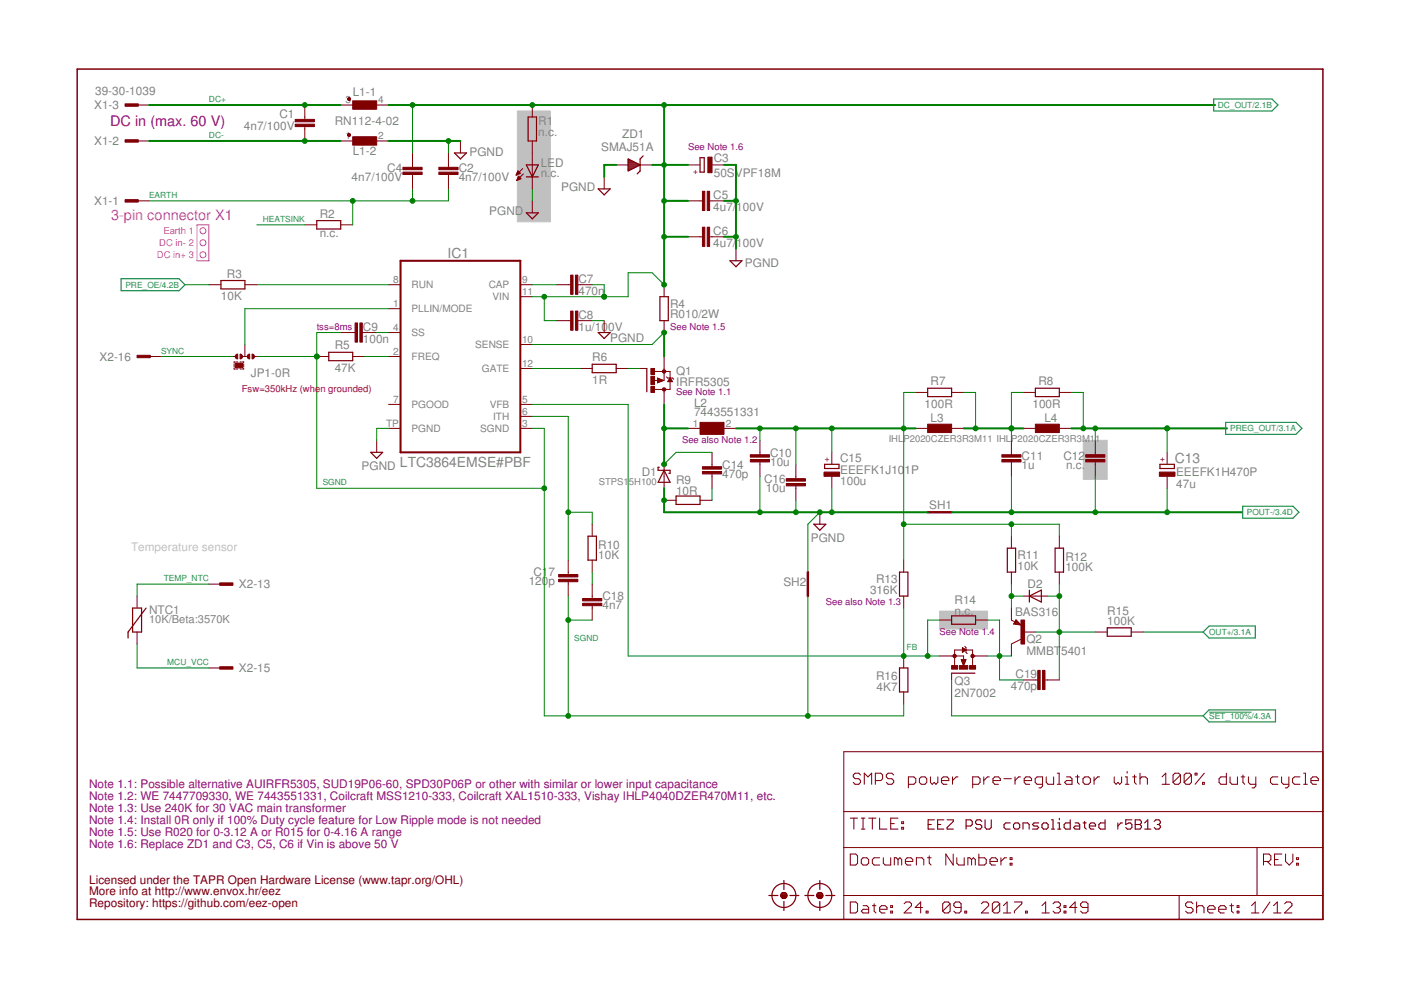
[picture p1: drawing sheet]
<svg xmlns="http://www.w3.org/2000/svg" width="297mm" height="210mm" viewBox="0 0 297 210" stroke-linecap="round" stroke-linejoin="round" font-family="sans-serif">
<g fill="#c0c0c0" stroke="#c0c0c0" stroke-width=".21">
<path d="M199.2 129.6h10.2v3.8h-10.2z"/>
<path d="M229.7 93.4h5.1v8.2h-5.1z"/>
<path d="M109.7 23.5h7v23.5h-7z"/>
</g>
<g fill="none" stroke="#800000" stroke-width=".21">
<path d="M29.1 22.3h2.5M29.1 29.9h2.5M64.6 22.3v3M64.6 26.8v3.1M72.2 22.3h2.6M72.2 29.9h2.6M79.9 22.3h2.5M79.9 29.9h2.5M87.5 32.4v3.1M87.5 37v3M95.1 32.4v3.1M95.1 37v3"/>
<path d="M97.6 29.9v2.5M109.5 37.1h.1M109.5 36.9h.4M109.6 38.3h.1M109.6 36.8h.6M109.6 36.7h.7M109.6 38.1h.3M109.7 36.6h.5M109.7 38h.4M109.7 36.4h.3M109.7 37.9h.7M109.8 36.3h.1"/>
<path d="M109.8 37.8h.5M109.8 36.2l.5 .5-.9 .4zM109.8 37.7h.4M109.9 37.5h.2M109.9 37.4h.1M109.9 37.4l.5 .5-.8 .4zM110.8 35.7l-1.4 1.4M111 36.9l-1.4 1.4M112.9 22.3v2.5M112.9 29.9v10.1M128.1 37.5v2.5M130.6 35h2.6"/>
<path d="M135.7 35h2.6M145.9 35h2.5M151 35h2.5M29.1 42.6h2.5M64.6 47.7h2.6M72.2 47.7h2.6M112.9 42.6v2.5M145.9 50.2h3M145.9 42.6h3M150.5 50.2h3M150.5 42.6h3M156 52.7v2.6"/>
<path d="M31.6 75.6h2.5M44.3 60.4h2.5M49.4 75.6h.7M49.6 77.2v.5M49.6 78v.3h.3M49.9 76.7h-.3v.3M50.1 76.7h.3M50.1 78.3h.3M50.9 76.7h.3M50.9 78.3h.3M51.4 75.6h1M51.4 76.7h.3v.3"/>
<path d="M51.7 77.2v.5M51.7 78v.3h-.3M51.9 60.4h2.6M51.9 73v2.6M53.7 75.6h.8M67.2 75.6h2.5M72.2 70.5h3.1M74.8 75.6h2.5M76.8 70.5h3.1M82.4 75.6h2.5M82.4 65.4h2.5M82.4 60.4h2.5"/>
<path d="M82.4 70.5h2.5M110.3 78.1h2.6M110.3 62.9h2.6M110.3 60.4h2.6M110.3 73h2.6M117.9 68h3.1M117.9 60.4h3.1M122.5 68h3.1M122.5 60.4h3.1M123 78.1h2.6M128.1 68v2.5M130.6 78.1h2.6"/>
<path d="M135.7 78.1h1.4M138.8 78.8h3.3v3.8h-3.3M140.8 60.4v2.5M140.8 68v2.5M140.8 75.6v5.1h-2.2M141.3 79.9l.3 .3h1l.2 .2M79.9 93.4v2.5M82.4 90.8h2.5M82.4 85.7h2.5M110.3 90.8h2.6M110.3 85.7h2.6M110.3 88.3h2.6"/>
<path d="M139.4 80.2l1.3 .5-1.3 .5zM139.4 81.1h.3M139.4 81h.6M139.4 80.8h.9M139.4 80.7h1.1M139.4 80.6h1.1M139.4 80.5h.8M139.4 80.4h.5M139.4 80.2h.2M140.8 82.6v3.1M140.8 98.4v5.1M141.6 80.8h.9"/>
<path d="M141.7 80.7h.8M141.8 80.6h.6M141.9 80.5h.4M141.9 80.4h.3M142 80.2h.1M142.1 80.2l.5 .7h-1zM145.9 90.8h2.5M151 95.9v3.1M153.5 90.8h2.5M161.1 93.4v3M161.1 97.9v3.1M168.7 98.4v3.1"/>
<path d="M176.4 95.9v2.5M194.1 83.2h2.6M194.1 90.8h2.6M201.8 83.2h2.5M201.8 90.8h2.5M214.4 93.4v3M214.4 97.9v3.1M217 83.2h2.5M217 90.8h2.5M224.6 83.2h2.5M224.6 90.8h2.5M232.2 93.4v3"/>
<path d="M232.2 97.9v3.1M247.5 95.9v2.5M120.5 118.8v3M125.6 111.1v2.6M125.6 118.8v2.5M140.8 106.1h2.5M148.4 106.1h2.6M151 100.5v3M168.7 103v3.1M173.8 108.6v2.5M176.4 101v2.5M191.6 118.8v2.5"/>
<path d="M214.4 113.7v2.5M224.6 113.7v2.5M247.5 101v2.5M29.1 126.4v2.5M29.1 134v2.5M44.3 123.8h2.5M120.5 123.3v3.1M125.6 123.8v3.1M125.6 128.4v3.1M191.6 126.4v2.5M191.6 139.1v2.5M199.2 139.1h5.1v.9"/>
<path d="M199.2 131.5h2.6M203.8 139.8h1l-.5 1.3zM203.8 140h1M204 137.3l.8 .5-.8 .5zM204 138.3h.1M204 138.1h.3M204 138h.5M204 137.9h.7M204 137.8h.7M204 137.6h.6M204 137.5h.4M204 137.4h.2"/>
<path d="M204.6 137.1l.2 .2v1l.3 .3M206.2 139.1h3.2M206.8 131.5h2.6M214.4 121.3v2.5M214.4 128.9v2.6l.8 .4M215.4 131.4l1.1 1.1-1.6-.2zM216.5 135.5l-2.1 1v2.6M217 134h2.5M217 126.4h5.1M224.6 121.3v2.5M232.2 134h2.6M239.8 134h2.6"/>
<path d="M44.3 141.6h2.5M178.9 159.4h101.6v35.5h-101.6zM191.6 146.7v2.5M201.8 142.7v1.5M203.9 140.1h.8M203.9 140.2h.8M204 140.3h.6M204 140.4h.6M204.1 140.5h.4M204.1 140.7h.4M204.2 140.8h.2M204.2 140.9h.2"/>
<path d="M204.3 141h.1M206.2 141.1v-3.3h-3.8v3.3M217 144.2h3M221.6 144.2h3M178.9 179.7h101.6M178.9 172.1h101.6M180.3 173.5h1.5M181 173.5v2.3M182.5 164.3l-.4-.4h-.8l-.4 .4v.4l.4 .4h.8l.4 .4v.4l-.4 .4h-.8l-.4-.4M182.6 173.5h.8M182.6 175.8h.8M183 173.5v2.3"/>
<path d="M183.2 166.3v-2.4l.8 .8 .8-.8v2.4M184.2 173.5h1.5M185 173.5v2.3M185.6 165.5h1.2l.3-.4v-.8l-.3-.4h-1.2v2.4M186.5 173.5v2.3h1.6M188.8 174.6h.8M189.5 164.3l-.4-.4h-.8l-.4 .4v.4l.4 .4h.8l.4 .4v.4l-.4 .4h-.8l-.4-.4M190.4 173.5h-1.6v2.3h1.6M191.2 175.4h.4v.4h-.4zM191.2 174.2h.4v.4h-.4zM192.6 166.3h1.2l.4-.4v-.8l-.4-.4h-1.2v2.3M194.9 165.1l.4-.4h.8l.4 .4v.8l-.4 .4h-.8l-.4-.4z"/>
<path d="M197.3 164.7v1.2l.4 .4 .4-.4 .3 .4 .4-.4v-1.2M199.6 165.5h1.6v-.4l-.4-.4h-.8l-.4 .4v.8l.4 .4h.8M202 164.7v1.6M203.1 164.7h-.4l-.7 .8M206.2 166.3h1.2l.4-.4v-.8l-.4-.4h-1.2v2.3M208.6 164.7v1.6M209.7 164.7h-.3l-.8 .8M210.5 165.5h1.6v-.4l-.4-.4h-.8l-.4 .4v.8l.4 .4h.8M212.9 165.1h1.5M215.2 164.7v1.6M216.4 164.7h-.4l-.8 .8M217.1 165.5h1.6v-.4l-.4-.4h-.8l-.4 .4v.8l.4 .4h.8"/>
<path d="M221 166.3h-1.1l-.4-.4v-.8l.4-.4h1.1v2l-.3 .3h-.4M221.8 164.7v1.2l.4 .4h1.2v-1.6M224.2 163.9h.4v2.4M224.2 166.3h.7M226.1 164.7h.8l.4 .4v1.2h-1.2l-.4-.4 .4-.4h1.2M228 164.7h.8M228.5 164.3v1.6l.3 .4M229.6 165.1l.4-.4h.8l.4 .4v.8l-.4 .4h-.8l-.4-.4zM232 164.7v1.6M233.1 164.7h-.4l-.7 .8M236.2 164.7v1.2l.4 .4 .4-.4 .4 .4 .4-.4v-1.2M238.6 166.3h.8"/>
<path d="M238.6 164.7h.4v1.6M239 163.6v.3M240.1 164.7h.8M240.5 164.3v1.6l.4 .4M241.7 165.1l.4-.4h.8l.4 .4v1.2M241.7 163.9v2.4M246.4 166.3h1.5M246.4 164.7l.8-.8v2.4M250.3 164.3l-.4-.4h-.8l-.4 .4v1.6M250.3 164.3v1.6l-.4 .4h-.8l-.4-.4M250.3 164.3l-1.6 1.6M252.6 164.3l-.4-.4h-.8l-.3 .4v1.6"/>
<path d="M252.6 164.3v1.6l-.4 .4h-.8l-.3-.4M252.6 164.3l-1.5 1.6M253.4 163.9h.4v.4h-.4zM255 165.9h.3v.4h-.3zM255.3 163.9l-1.9 2.4M260 163.9v2.4h-1.2l-.3-.4v-.8l.3-.4h1.2M260.8 164.7v1.2l.4 .4h1.2v-1.6M263.1 164.7h.8M263.5 164.3v1.6l.4 .4M264.7 164.7v1.2l.4 .4h1.2M266.3 164.7v2l-.4 .3h-.4M266.5 179.7v10.2"/>
<path d="M270.9 164.7h-1.1l-.4 .4v.8l.4 .4h1.1M271.7 164.7v1.2l.4 .4h1.2M273.3 164.7v2l-.4 .3h-.4M275.6 164.7h-1.2l-.4 .4v.8l.4 .4h1.2M276.4 163.9h.4v2.4M276.4 166.3h.8M277.9 165.5h1.6v-.4l-.4-.4h-.8l-.4 .4v.8l.4 .4h.8M178.9 189.9h101.6M180.3 181.1h1.1l.4 .4v1.5l-.4 .4h-1.1zM180.3 191.2h1.1l.4 .4v1.6l-.4 .4h-1.1zM182.6 182.2l.4-.3h.8l.4 .3v.8l-.4 .4h-.8l-.4-.4zM183 192h.8l.4 .4v1.2h-1.2l-.4-.4 .4-.4h1.2"/>
<path d="M185 192h.7M185.3 191.6v1.6l.4 .4M186.5 192.8h1.6v-.4l-.4-.4h-.8l-.4 .4v.8l.4 .4h.8M186.5 181.9h-1.2l-.3 .3v.8l.3 .4h1.2M187.3 181.9v1.1l.4 .4h1.1v-1.5M188.8 193.2h.4v.4h-.4zM188.8 192h.4v.4h-.4zM190.4 182.2l-.4-.3h-.4v1.5M190.4 182.2l.4-.3 .4 .3v1.2M190.4 182.2v1.2M191.7 191.6l.4-.4h.8l.4 .4v.4l-1.6 1.6h1.6M192 182.6h1.5v-.4l-.4-.3h-.8l-.3 .3v.8l.3 .4h.8"/>
<path d="M194.3 183.4v-1.5h1.2l.4 .3v1.2M195.6 192.4h-1.6l1.2-1.2v2.4M196.4 193.2h.4v.4h-.4zM196.6 181.9h.8M197 181.5v1.5l.4 .4M201.4 191.6v1.6l-.4 .4h-.7l-.4-.4M201.4 191.6l-.4-.4h-.7l-.4 .4v1.6M201.4 191.6l-1.5 1.6M202.1 181.1v2.3l-1.6-2.3v2.3M202.9 181.9v1.1l.4 .4h1.1v-1.5M203.8 192.4h-1.2l-.4-.4v-.4l.4-.4h.8l.4 .4v1.6l-.4 .4h-.8l-.4-.4M204.6 193.2h.4v.4h-.4z"/>
<path d="M206 182.2l-.4-.3h-.4v1.5M206 182.2v1.2M206 182.2l.4-.3 .4 .3v1.2M207.5 181.1v2.3h1.2l.4-.4v-.8l-.4-.3h-1.2M208.1 191.6l.3-.4h.8l.4 .4v.4l-1.5 1.6h1.5M209.9 182.6h1.6v-.4l-.4-.3h-.8l-.4 .3v.8l.4 .4h.8M212 191.6v1.6l-.4 .4h-.8l-.4-.4M212 191.6l-.4-.4h-.8l-.4 .4v1.6M212 191.6l-1.6 1.6M212.2 181.9v1.5M212.7 193.6h1.6M212.7 192l.8-.8v2.4"/>
<path d="M213.4 181.9h-.4l-.8 .7M214.2 183h.4v.4h-.4zM214.2 181.9h.4v.3h-.4zM215.1 191.2h1.5v.4l-1.5 1.6v.4M217.4 193.2h.4v.4h-.4zM220.9 193.6h1.6M220.9 192l.8-.8v2.4M223.3 191.6l.3-.4h.8l.4 .4v.4l-.4 .4M224 192.4h.4M224.4 192.4l.4 .4v.4l-.4 .4h-.8l-.3-.4M225.6 193.2h.4v.4h-.4zM225.6 192h.4v.4h-.4z"/>
<path d="M228.3 192.4h-1.5l1.1-1.2v2.4M230.7 192.4h-1.2l-.4-.4v-.4l.4-.4h.8l.4 .4v1.6l-.4 .4h-.8l-.4-.4M250 189.9v5M252.9 191.6l-.4-.4h-.7l-.4 .4v.4l.4 .4h.7l.4 .4v.4l-.4 .4h-.7l-.4-.4M253.7 192.4l.4-.4h.8l.4 .4v1.2M253.7 191.2v2.4M256.1 192.8h1.5v-.4l-.4-.4h-.8l-.3 .4v.8l.3 .4h.8M258.4 192.8h1.5v-.4l-.3-.4h-.8l-.4 .4v.8l.4 .4h.8M260.7 192h.8M261.1 191.6v1.6l.4 .4M262.3 193.2h.4v.4h-.4zM262.3 192h.4v.4h-.4z"/>
<path d="M265.3 193.6h1.6M265.3 192l.8-.8v2.4M267.9 182.6h1.1l.5-.4v-.7l-.5-.4h-1.1v2.3M268.7 182.6l.8 .8M269.2 191.2l-1.5 2.4M270 193.6h1.6M270 192l.8-.8v2.4M270.2 182.2h.8M271.8 181.1h-1.6v2.3h1.6M272.4 191.6l.4-.4h.7l.4 .4v.4l-1.5 1.6h1.5M272.6 181.1v1.5l.7 .8 .8-.8v-1.5M274.9 183h.4v.4h-.4z"/>
<path d="M274.9 181.9h.4v.3h-.4z"/>
</g>
<path d="M16.4 14.6h264.1v180.3h-264.1z" fill="none" stroke="#800000" stroke-width=".32"/>
<g fill="none" stroke="#800000" stroke-width=".23">
<path d="M196.8 174.8h.6M198.1 173.8h-1.3v2h1.3M198.8 174.8h.7M200.1 173.8h-1.3v2h1.3M200.8 173.8h1.3v.4l-1.3 1.3v.3h1.3M204.8 175.1h1l.3-.3v-.6l-.3-.4h-1v2M208.2 174.2l-.4-.4h-.6l-.4 .4v.3l.4 .3h.6l.4 .3v.4l-.4 .3h-.6l-.4-.3M208.9 173.8v1.7l.3 .3h.6l.4-.3v-1.7M214.2 174.5h-1l-.3 .3v.7l.3 .3h1M214.9 174.8l.3-.3h.7l.3 .3v.7l-.3 .3h-.7l-.3-.3zM216.9 175.8v-1.3h1l.3 .3v1M220.2 174.5h-1l-.3 .3 .3 .3h.7l.3 .4-.3 .3h-1"/>
<path d="M220.9 174.8l.4-.3h.6l.3 .3v.7l-.3 .3h-.6l-.4-.3zM222.9 173.8h.4v2M222.9 175.8h.7M224.3 175.8h.6M224.3 174.5h.3v1.3M224.6 173.5v.3M226.9 173.8v2h-1l-.3-.3v-.7l.3-.3h1M227.9 174.5h.7l.3 .3v1h-1l-.3-.3 .3-.4h1M229.6 174.5h.7M230 174.2v1.3l.3 .3M231 175.1h1.3v-.3l-.4-.3h-.6l-.3 .3v.7l.3 .3h.6M234.3 173.8v2h-1l-.3-.3v-.7l.3-.3h1"/>
<path d="M237 174.5v1.3M238 174.5h-.3l-.7 .6M240 173.8h-1.3v1l.6-.3h.4l.3 .3v.7l-.3 .3h-.7l-.3-.3M240.7 173.8h1l.3 .4v.3l-.3 .3 .3 .3v.4l-.3 .3h-1zM240.7 174.8h1M242.7 175.8h1.3M242.7 174.5l.7-.7v2M244.7 174.2l.3-.4h.7l.3 .4v.3l-.3 .3M245.4 174.8h.3M245.7 174.8l.3 .3v.4l-.3 .3h-.7l-.3-.3"/>
</g>
<g fill="none" stroke="#800000" stroke-width=".25">
<path d="M73.8 21h.5M73.8 28.5v.2M73.8 28.7l.1 .2 .3-.2M73.8 28.5a.26 .26 0 0 1 .3-.1 .26 .26 0 0 1 .1 .3M73.8 28.7h.4M73.8 28.5h.5M73.8 21.2h.3M73.9 21.2h.3M74.3 21a.26 .26 0 0 0-.4-.2 .26 .26 0 0 0-.1 .4M74.3 21l-.2 .2M96.4 32.4h2.5l-1.3 1.3zM111.6 35h2.5l-1.2 2.5z"/>
<path d="M111.6 37.5h2.5M112 24.8h1.7v5.1h-1.7zM133.2 35h2.5M133.2 33.7l2.5 1.3-2.5 1.2zM133.2 36.1h.3M133.2 35.9h.7M133.2 35.6h1.2M133.2 35.4h1.6M133.2 35.2h2.1M133.2 34.8h2.1M133.2 34.5h1.6M133.2 34.3h1.2"/>
<path d="M133.2 34.1h.7M133.2 33.9h.3M136.4 33.1l-.7 .6v2.5l-.6 .7M148.4 33.4h.9v3.1h-.9zM46.8 59.5h5.1v1.8h-5.1zM67.2 46.8h5v1.8h-5zM111.6 45.1h2.5l-1.2 1.3zM126.8 40h2.6l-1.3 1.3zM154.8 55.3h2.5l-1.3 1.3zM69.7 74.7h5.1v1.8h-5.1zM125.6 77.2h5v1.8h-5zM126.8 70.5h2.6l-1.3 1.3z"/>
<path d="M137.1 78.1v5M139.9 62.9h1.8v5.1h-1.8zM78.6 95.9h2.5l-1.2 1.3zM139.8 99.1h-.3v.6h2.6v.7h-.3M140.8 99.7l1.3 2.6h-2.6zM174.8 98.4h3.1v.9h-3.1zM196.7 82.3h5.1v1.8h-5.1zM219.5 82.3h5.1v1.8h-5.1zM245.9 98.4h3.1v.9h-3.1zM124.7 113.7h1.7v5.1h-1.7zM143.3 105.2h5.1v1.8h-5.1zM172.6 111.1h2.5l-1.3 1.3z"/>
<path d="M213.6 116.2h1.7v5.1h-1.7zM223.7 116.2h1.8v5.1h-1.8zM28.1 128.9h1.9v5.1h-1.9zM31 128.9l-3.8 5.1v1.3M190.7 121.3h1.8v5.1h-1.8zM201.8 130.6h5v1.8h-5zM215.5 132.1h.3l-.3-.3-.3 .4 1 .2-.7-.8-.4 .6M218.2 126.4l2.6-1.3v2.6zM218.2 125.1v2.6M234.8 133.1h5v1.8h-5zM190.7 141.6h1.8v5.1h-1.8zM201.8 142.7h4.9"/>
<path d="M163 189.9h1.9M165.6 189.8h1.2M165.6 190.1h1.2M165.6 189.6h1.2M165.7 190.3h1M165.8 189.4h.8M166.2 186.7v1.9M166.2 191.1v1.9M167.5 189.9h1.9M170.6 189.9h2M173.2 189.8h1.3M173.2 190.1h1.2"/>
<path d="M173.2 189.6h1.2M173.3 190.3h1M173.4 189.4h.8M173.8 186.7v1.9M173.8 191.1v1.9M174.5 189.9a.63 .63 0 0 0-.8-.7 .63 .63 0 0 0-.4 1 .63 .63 0 0 0 1 .1M174.5 189.9l-.2 .4M175.1 189.9h1.9"/>
<circle cx="166.2" cy="189.9" r=".64"/>
<circle cx="166.2" cy="189.9" r="2.54"/>
<circle cx="173.8" cy="189.9" r="2.54"/>
</g>
<g fill="#800000" stroke="#800000" stroke-width=".21">
<path d="M149.9 48.2h.6v4h-.6z"/>
<path d="M148.9 48.2h.5v4h-.5z"/>
<path d="M159.1 97.4h4.1v.5h-4.1z"/>
<path d="M159.1 96.4h4.1v.5h-4.1z"/>
<path d="M148.9 100h4.1v.5h-4.1z"/>
<path d="M148.9 99h4.1v.5h-4.1z"/>
<path d="M216.5 131.5h.7v5h-.7z"/>
<path d="M166.7 102.5h4.1v.5h-4.1z"/>
<path d="M166.7 101.5h4.1v.5h-4.1z"/>
<path d="M149.9 40.6h.6v4h-.6z"/>
<path d="M148.9 40.6h.5v4h-.5z"/>
<path d="M123.5 127.9h4.1v.5h-4.1z"/>
<path d="M123.5 126.9h4.1v.5h-4.1z"/>
<path d="M118.4 122.8h4.1v.5h-4.1z"/>
<path d="M118.4 121.8h4.1v.5h-4.1z"/>
<path d="M122 66h.5v4h-.5z"/>
<path d="M121 66h.5v4h-.5z"/>
<path d="M219.5 89.9h5.1v1.8h-5.1z"/>
<path d="M196.7 89.9h5.1v1.8h-5.1z"/>
<path d="M138 81.9h.8v1.3h-.8z"/>
<path d="M138 78.1h.8v1.3h-.8z"/>
<path d="M138 79.8h.8v1.8h-.8z"/>
<path d="M122 58.3h.5v4.1h-.5z"/>
<path d="M121 58.3h.5v4.1h-.5z"/>
<path d="M76.3 68.5h.5v4h-.5z"/>
<path d="M75.3 68.5h.5v4h-.5z"/>
<path d="M201.8 141.1h1.2v.8h-1.2z"/>
<path d="M205.6 141.1h1.2v.8h-1.2z"/>
<path d="M203.4 141.1h1.8v.8h-1.8z"/>
<path d="M49.9 77h1.5v1h-1.5z"/>
<path d="M245.8 100.1h3.3v.9h-3.3z"/>
<path d="M221 142.1h.6v4.1h-.6z"/>
<path d="M220 142.1h.5v4.1h-.5z"/>
<path d="M85.4 35.5h4.1v.5h-4.1z"/>
<path d="M85.4 36.5h4.1v.5h-4.1z"/>
<path d="M93 36.5h4.1v.5h-4.1z"/>
<path d="M93 35.5h4.1v.5h-4.1z"/>
<path d="M62.6 25.3h4.1v.5h-4.1z"/>
<path d="M62.6 26.3h4.1v.5h-4.1z"/>
<path d="M148.4 89.6h5.1v2.5h-5.1z"/>
<path d="M174.7 100.1h3.3v.9h-3.3z"/>
<path d="M212.4 97.4h4.1v.5h-4.1z"/>
<path d="M212.4 96.4h4.1v.5h-4.1z"/>
<path d="M230.2 97.4h4.1v.5h-4.1z"/>
<path d="M230.2 96.4h4.1v.5h-4.1z"/>
<path d="M29.1 75.3h2.8v.5h-2.8z"/>
<path d="M150.1 33.3h.9v3.3h-.9z"/>
<path d="M46.6 123.6h2.8v.5h-2.8z"/>
<path d="M46.6 141.4h2.8v.5h-2.8z"/>
<path d="M74.8 21.4h5.1v1.8h-5.1z"/>
<path d="M74.8 29h5.1v1.8h-5.1z"/>
<path d="M26.5 29.6h2.8v.5h-2.8z"/>
<path d="M26.5 42.3h2.8v.5h-2.8z"/>
<path d="M26.5 22h2.8v.5h-2.8z"/>
</g>
<path d="M196.7 108.6h5.1M171.3 121.3v5.1" fill="none" stroke="#800000" stroke-width=".51"/>
<g fill="#800000" stroke="#800000" stroke-width=".21">
<path d="M53.4 75.1a.51 .51 0 0 1 .6 .5 .51 .51 0 0 1-.6 .5z" fill-rule="evenodd"/>
<path d="M50.9 75.1a.51 .51 0 0 1 .5 .5 .51 .51 0 0 1-.5 .5z" fill-rule="evenodd"/>
<path d="M52.5 75.3l.4-.2v1l-.4-.3z" fill-rule="evenodd"/>
<path d="M50 75.3l.4-.2v1l-.5-.3z" fill-rule="evenodd"/>
<circle cx="140.8" cy="78.8" r=".36"/>
<circle cx="140.8" cy="82.6" r=".36"/>
<circle cx="206.2" cy="139.1" r=".36"/>
<circle cx="202.4" cy="139.1" r=".36"/>
</g>
<path d="M84.9 55.3h25.4v40.6h-25.4z" fill="none" stroke="#800000" stroke-width=".42"/>
<g fill="none" stroke="#008000" stroke-width=".21">
<path d="M87.5 22.3v10.1M95.1 29.9v2.5M54.5 47.7h10.1M74.8 42.6v5.1M87.5 40v2.6M95.1 40v2.6h-63.5M112.9 40v2.6M34.1 75.6h15.3M39.2 60.4h5.1M54.5 60.4h27.9M54.5 75.6h12.7M72.2 70.5h-5v33h48.2"/>
<path d="M77.3 75.6h5.1M79.9 70.5h2.5M82.4 65.4h-30.5v7.6M112.9 60.4h5M112.9 78.1h10.1M115.4 62.9v5.1h2.5M125.6 68h2.5M125.6 60.4h2.5v2.5M133.2 78.1h2.5M140.8 60.4l-2.5-2.6h-5.1v5.1h-20.3M140.8 70.5l-2.5 2.5h-25.4M82.4 90.8h-2.5v2.6"/>
<path d="M112.9 90.8h2.5v61h76.2v-2.6M112.9 85.7h20.3v53.4h66M112.9 88.3h7.6v30.5M151 95.9h-7.7l-2.5 2.5M161.1 90.8v2.6M168.7 90.8v7.6M176.4 90.8v5.1M194.1 83.2h-2.5v35.6M204.3 83.2h2.5v7.6M217 83.2h-2.6v10.2M227.1 83.2h2.6v7.6M232.2 90.8v2.6"/>
<path d="M247.5 90.8v5.1M120.5 108.6h5.1v2.5M151 103.5v2.6M161.1 101v7.6M168.7 106.1v2.5M173.8 108.6l-2.5 2.5v10.2M176.4 103.5v5.1M191.6 111.1h33v2.6M214.4 101v7.6M214.4 111.1v2.6M232.2 101v7.6M247.5 103.5v5.1"/>
<path d="M29.1 136.5v5.1h15.2M44.3 123.8h-15.2v2.6M120.5 131.5h5.1M120.5 126.4v25.4M125.6 121.3v2.5M171.3 126.4v25.4M191.6 128.9v10.2M199.2 131.5h-2.5v7.6M209.4 139.1h5M209.4 131.5h2.5v12.7h5.1M214.4 126.4h2.6M214.4 123.8v5.1"/>
<path d="M219.5 134h12.7M222.1 126.4h2.5M224.6 123.8v20.4M242.4 134h12.7M201.8 144.2v7.6h53.3"/>
</g>
<g fill="#008000" stroke="#008000" stroke-width=".21">
<circle cx="173.8" cy="108.6" r=".51"/>
<circle cx="168.7" cy="108.6" r=".51"/>
<circle cx="161.1" cy="108.6" r=".51"/>
<circle cx="140.8" cy="106.1" r=".51"/>
<circle cx="176.4" cy="108.6" r=".51"/>
<circle cx="156" cy="42.6" r=".51"/>
<circle cx="156" cy="50.2" r=".51"/>
<circle cx="95.1" cy="29.9" r=".51"/>
<circle cx="140.8" cy="60.4" r=".51"/>
<circle cx="128.1" cy="62.9" r=".51"/>
<circle cx="140.8" cy="22.3" r=".51"/>
<circle cx="87.5" cy="22.3" r=".51"/>
<circle cx="115.4" cy="62.9" r=".51"/>
<circle cx="112.9" cy="22.3" r=".51"/>
<circle cx="140.8" cy="35" r=".51"/>
<circle cx="140.8" cy="42.6" r=".51"/>
<circle cx="140.8" cy="50.2" r=".51"/>
<circle cx="191.6" cy="139.1" r=".51"/>
<circle cx="196.7" cy="139.1" r=".51"/>
<circle cx="224.6" cy="134" r=".51"/>
<circle cx="224.6" cy="126.4" r=".51"/>
<circle cx="214.4" cy="126.4" r=".51"/>
<circle cx="214.4" cy="111.1" r=".51"/>
<circle cx="168.7" cy="90.8" r=".51"/>
<circle cx="161.1" cy="90.8" r=".51"/>
<circle cx="191.6" cy="111.1" r=".51"/>
<circle cx="191.6" cy="90.8" r=".51"/>
<circle cx="176.4" cy="90.8" r=".51"/>
<circle cx="120.5" cy="108.6" r=".51"/>
<circle cx="140.8" cy="90.8" r=".51"/>
<circle cx="140.8" cy="98.4" r=".51"/>
<circle cx="120.5" cy="131.5" r=".51"/>
<circle cx="171.3" cy="151.8" r=".51"/>
<circle cx="120.5" cy="151.8" r=".51"/>
<circle cx="67.2" cy="75.6" r=".51"/>
<circle cx="115.4" cy="103.5" r=".51"/>
<circle cx="140.8" cy="70.5" r=".51"/>
<circle cx="211.9" cy="139.1" r=".51"/>
<circle cx="214.4" cy="90.8" r=".51"/>
<circle cx="206.8" cy="90.8" r=".51"/>
<circle cx="214.4" cy="108.6" r=".51"/>
<circle cx="232.2" cy="108.6" r=".51"/>
<circle cx="247.5" cy="108.6" r=".51"/>
<circle cx="64.6" cy="29.9" r=".51"/>
<circle cx="64.6" cy="22.3" r=".51"/>
<circle cx="87.5" cy="42.6" r=".51"/>
<circle cx="74.8" cy="42.6" r=".51"/>
<circle cx="247.5" cy="90.8" r=".51"/>
<circle cx="229.7" cy="90.8" r=".51"/>
<circle cx="232.2" cy="90.8" r=".51"/>
</g>
<g fill="none" stroke="#008000" stroke-width=".42">
<path d="M31.6 29.9h40.6M31.6 22.3h40.6M82.4 29.9h15.2M82.4 22.3h175.2M130.6 35h-2.5v2.5M138.3 35h7.6M140.8 22.3v38.1M153.5 35h2.5v17.7M140.8 42.6h5.1M140.8 50.2h5.1M153.5 42.6h2.5M153.5 50.2h2.5"/>
<path d="M140.8 70.5v5.1M140.8 85.7v12.7M140.8 90.8h5.1M156 90.8h38.1M204.3 90.8h12.7M227.1 90.8h33.1M140.8 103.5v5.1h55.9M201.8 108.6h61.5"/>
</g>
<g fill="none" stroke="#f0f" stroke-width=".21">
<path d="M41.8 47.7h2.5v7.6h-2.5z"/>
<circle cx="43" cy="51.5" r=".64"/>
<circle cx="43" cy="54" r=".64"/>
<circle cx="43" cy="48.9" r=".64"/>
</g>
<path d="M257.3 21h12.4l1.3 1.3-1.3 1.2h-12.4zM25.7 59.1h12.3l1.2 1.3-1.2 1.2h-12.3zM259.9 89.6h14.9l1.2 1.2-1.2 1.3h-14.9zM263.5 107.3h10.6l1.3 1.3-1.3 1.3h-10.6zM255.1 134l1.2-1.3h9.8v2.6h-9.8zM255.1 151.8l1.2-1.3h14.1v2.6h-14.1z" fill="none" stroke="#008080" stroke-width=".25"/>
<path d="M256.3 151h9.1" fill="none" stroke="#008080" stroke-width=".21"/>
<text font-size="3.1" fill="#800080" x="23.3" y="26.7">DC in (max. 60 V)</text>
<text font-size="3.1" fill="#f0f" x="23.6" y="46.7">3-pin connector X1</text>
<g font-size="2.9" fill="#808080">
<text x="94.9" y="54.6">IC1</text>
<text x="84.8" y="99">LTC3864EMSE#PBF</text>
<text x="249.1" y="98.2">C13</text>
</g>
<g font-size="2.5" fill="#808080">
<text x="20" y="23.2">X1-3</text>
<text x="20.2" y="20.2">39-30-1039</text>
<text x="74.8" y="20.3">L1-1</text>
<text x="51.7" y="27.6">4n7/100V</text>
<text x="59.3" y="25.1">C1</text>
<text x="71" y="26.5">RN112-4-02</text>
<text x="114.1" y="28.7">n.c.</text>
<text x="114.1" y="26.5">R1</text>
<text x="131.9" y="29.3">ZD1</text>
<text x="20" y="30.8">X1-2</text>
<text x="74.8" y="33">L1-2</text>
<text x="99.5" y="33.1">PGND</text>
<text x="114.6" y="35.3">LED</text>
<text x="127.5" y="32">SMAJ51A</text>
<text x="151.3" y="34.3">C3</text>
<text x="74.6" y="38.4">4n7/100V</text>
<text x="82.1" y="36.5">C4</text>
<text x="97.2" y="38.4">4n7/100V</text>
<text x="97.2" y="36.5">C2</text>
<text x="114.6" y="37.5">n.</text>
<text x="116.7" y="37.5">c.</text>
<text x="119" y="40.6">PGND</text>
<text x="151.3" y="37.5">50SVPF18M</text>
<text x="20" y="43.5">X1-1</text>
<text x="67.8" y="46.2">R2</text>
<text x="103.7" y="45.6">PGND</text>
<text x="151.2" y="44.7">4u7/</text>
<text x="151.2" y="42.2">C5</text>
<text x="156.1" y="44.7">100V</text>
<text x="67.8" y="50.3">n.c.</text>
<text x="151.2" y="52.4">4u7/</text>
<text x="151.2" y="49.8">C6</text>
<text x="156.1" y="52.4">100V</text>
<text x="48.1" y="58.9">R3</text>
<text x="122.6" y="60">C7</text>
<text x="157.9" y="56.6">PGND</text>
<text x="46.8" y="63.7">10K</text>
<text x="122.6" y="62.5">470n</text>
<text x="142.1" y="65.2">R4</text>
<text x="76.9" y="70.1">C9</text>
<text x="122.6" y="70.1">1u/100V</text>
<text x="122.6" y="67.6">C8</text>
<text x="142.1" y="67.5">R010/2W</text>
<text x="21.1" y="76.5">X2-16</text>
<text x="71" y="74.1">R5</text>
<text x="76.9" y="72.7">100n</text>
<text x="125.6" y="76.6">R6</text>
<text x="129.4" y="72.4">PGND</text>
<text x="53.2" y="79.9">JP1-0R</text>
<text x="71" y="78.9">47K</text>
<text x="125.6" y="81.4">1R</text>
<text x="143.3" y="81.9">IRFR5305</text>
<text x="143.3" y="79.4">Q1</text>
<text x="197.3" y="81.7">R7</text>
<text x="220.2" y="81.7">R8</text>
<text x="147.2" y="88.3">7443551331</text>
<text x="147.2" y="86.4">L2</text>
<text x="196" y="86.5">100R</text>
<text x="197.3" y="89.5">L3</text>
<text x="218.9" y="86.5">100R</text>
<text x="221.4" y="89.5">L4</text>
<text x="76.7" y="99.7">PGND</text>
<text x="136.1" y="100.9">D1</text>
<text x="153.1" y="101.2">470p</text>
<text x="153.1" y="99.3">C14</text>
<text x="163.3" y="98.7">10u</text>
<text x="163.3" y="96.8">C10</text>
<text x="178.1" y="100.5">EEEFK1J10</text>
<text x="178.1" y="98">C15</text>
<text x="191.8" y="100.5">1P</text>
<text x="216.6" y="99.3">1u</text>
<text x="216.6" y="97.4">C11</text>
<text x="225.5" y="97.4">C12</text>
<text x="226" y="99.3">n.c.</text>
<text x="249.3" y="101">EEEFK1H470P</text>
<text x="143.3" y="104.9">10R</text>
<text x="143.3" y="102.7">R9</text>
<text x="162" y="102.5">C16</text>
<text x="162.4" y="104.4">10u</text>
<text x="178.1" y="102.9">100u</text>
<text x="197" y="108">SH1</text>
<text x="249.4" y="103.5">47u</text>
<text x="126.8" y="118.5">10K</text>
<text x="126.8" y="116.3">R10</text>
<text x="171.9" y="115">PGND</text>
<text x="215.7" y="118.5">R11</text>
<text x="225.9" y="118.9">R12</text>
<text x="50.6" y="124.7">X2-13</text>
<text x="112.1" y="124.1">120p</text>
<text x="113.1" y="122.2">C17</text>
<text x="166.1" y="124.4">SH2</text>
<text x="184.5" y="125.9">316K</text>
<text x="185.7" y="123.6">R13</text>
<text x="215.7" y="120.8">10K</text>
<text x="217.9" y="124.6">D2</text>
<text x="225.9" y="121.1">100K</text>
<text x="31.6" y="130.2">NTC1</text>
<text x="127.7" y="129.2">4n7</text>
<text x="127.7" y="127.3">C18</text>
<text x="202.4" y="130.3">n.c.</text>
<text x="202.4" y="128.1">R14</text>
<text x="215.2" y="130.6">BAS316</text>
<text x="234.8" y="130.3">R15</text>
<text x="217.6" y="136.4">Q2</text>
<text x="234.8" y="132.5">100K</text>
<text x="50.6" y="142.5">X2-15</text>
<text x="215.3" y="143.8">C19</text>
<text x="217.6" y="139">MMBT</text>
<text x="225" y="139">5401</text>
<text x="185.7" y="144.3">R16</text>
<text x="185.9" y="146.4">4K7</text>
<text x="202.4" y="147.8">2N7002</text>
<text x="202.4" y="145.3">Q3</text>
<text x="214.3" y="146.3">470p</text>
</g>
<text font-size="2.5" fill="#c0c0c0" x="27.8" y="116.9">Temperature sensor</text>
<g font-size="2.5" fill="#800080">
<text x="18.9" y="167">Note 1.1: Possible alternative AUIRFR5305, SUD19P06-60, SPD30P06P or other with similar or lower input capacitance</text>
<text x="18.9" y="169.6">Note 1.2: WE 7447709330, WE 7443551331, Coilcraft MSS1210-333, Coilcraft XAL1510-333, Vishay IHLP4040DZER470M11, etc.</text>
<text x="18.9" y="172.1">Note 1.3: Use 240K for 30 VAC main transformer</text>
<text x="18.9" y="174.6">Note 1.4: Install 0R only if 100% Duty cycle feature for Low Ripple mode is not needed</text>
<text x="18.9" y="177.2">Note 1.5: Use R020 for 0-3.12 A or R015 for 0-4.16 A range</text>
<text x="18.9" y="179.7">Note 1.6: Replace ZD1 and C3, C5, C6 if Vin is above 50 V</text>
</g>
<g font-size="2.5" fill="#800000">
<text x="18.9" y="187.3">Licensed under the TAPR Open Hardware License (www.tapr.org/OHL)</text>
<text x="18.9" y="189.9">More info at http://www.envox.hr/eez</text>
<text x="18.9" y="192.4">Repository: https://github.com/eez-open</text>
</g>
<text font-size="2.3" fill="#808080" x="31.6" y="132.1">10K/Beta:3570K</text>
<g font-size="2.1" fill="#808080">
<text x="73.2" y="21.9">3</text>
<text x="80.2" y="21.9">4</text>
<text x="73.2" y="29.5">1</text>
<text x="80.2" y="29.5">2</text>
<text x="83.4" y="65.1">1</text>
<text x="83.4" y="60">8</text>
<text x="87.3" y="61.1">RUN</text>
<text x="103.6" y="61.1">CAP</text>
<text x="104.4" y="63.7">VIN</text>
<text x="110.7" y="62.5">11</text>
<text x="110.7" y="60">9</text>
<text x="83.4" y="70.2">4</text>
<text x="87.3" y="66.2">PLLIN/MODE</text>
<text x="87.3" y="71.3">SS</text>
<text x="83.4" y="75.2">2</text>
<text x="87.3" y="76.4">FREQ</text>
<text x="100.8" y="73.8">SENSE</text>
<text x="110.7" y="72.7">10</text>
<text x="110.7" y="77.8">12</text>
<text x="102.2" y="78.9">GATE</text>
<text x="83.4" y="85.4">7</text>
<text x="87.3" y="86.5">PGOOD</text>
<text x="103.8" y="86.5">VFB</text>
<text x="104.5" y="89.1">ITH</text>
<text x="110.7" y="85.4">5</text>
<text x="110.7" y="87.9">6</text>
<text x="81.8" y="90.5">TP</text>
<text x="87.3" y="91.6">PGND</text>
<text x="101.8" y="91.6">SGND</text>
<text x="110.7" y="90.5">3</text>
<text x="146.9" y="90.5">1</text>
<text x="153.9" y="90.5">2</text>
</g>
<g font-size="2" fill="#800080">
<text x="145.9" y="31.8">See Note 1.6</text>
<text x="67.2" y="69.9">tss=8ms</text>
<text x="142.1" y="69.9">See Note 1.5</text>
<text x="143.3" y="83.8">See Note 1.1</text>
<text x="144.6" y="94">See also Note 1.2</text>
<text x="175.1" y="128.3">See also Note 1.3</text>
<text x="199.2" y="134.6">See Note 1.4</text>
</g>
<g font-size="2" fill="#f0f">
<text x="33.7" y="52.3">DC in- 2</text>
<text x="34.6" y="49.7">Earth 1</text>
<text x="33.2" y="54.8">DC in+ 3</text>
</g>
<text font-size="2" fill="#f00" x="51.3" y="83.2">Fsw=350kHz (when grounded)</text>
<g font-size="2" fill="#808080">
<text x="188.4" y="93.8">IHLP2020CZER3R3M11 IHLP2020CZER3R3M11</text>
<text x="127" y="102.8">STPS1</text>
<text x="133.3" y="102.8">5H100</text>
</g>
<g font-size="1.8" fill="#008080">
<text x="44.3" y="21.6">DC+</text>
<text x="258.2" y="22.9">DC_OUT/2.1B</text>
<text x="44.3" y="29.3">DC-</text>
<text x="31.6" y="41.9">EARTH</text>
<text x="55.7" y="47">HEATSINK</text>
<text x="26.6" y="61">PRE_OE/4.2B</text>
<text x="34.1" y="75">SYNC</text>
<text x="260.8" y="91.5">PREG_OUT/3.1A</text>
<text x="68.4" y="102.9">SGND</text>
<text x="264.4" y="109.2">POUT-/3.4D</text>
<text x="34.7" y="123.2">TEMP_NTC</text>
<text x="121.8" y="135.9">SGND</text>
<text x="192.2" y="137.8">FB</text>
<text x="256.4" y="134.6">OUT+/3.1A</text>
<text x="35.5" y="141">MCU_VCC</text>
<text x="256.4" y="152.4">SET_100%/4.3A</text>
</g>
<g font-size="1.8" fill="#800000">
<text x="147" y="36.8">+</text>
<text x="175.8" y="98" transform="rotate(-90 175.8 98)">+</text>
<text x="246.9" y="98" transform="rotate(-90 246.9 98)">+</text>
</g>
</svg>
